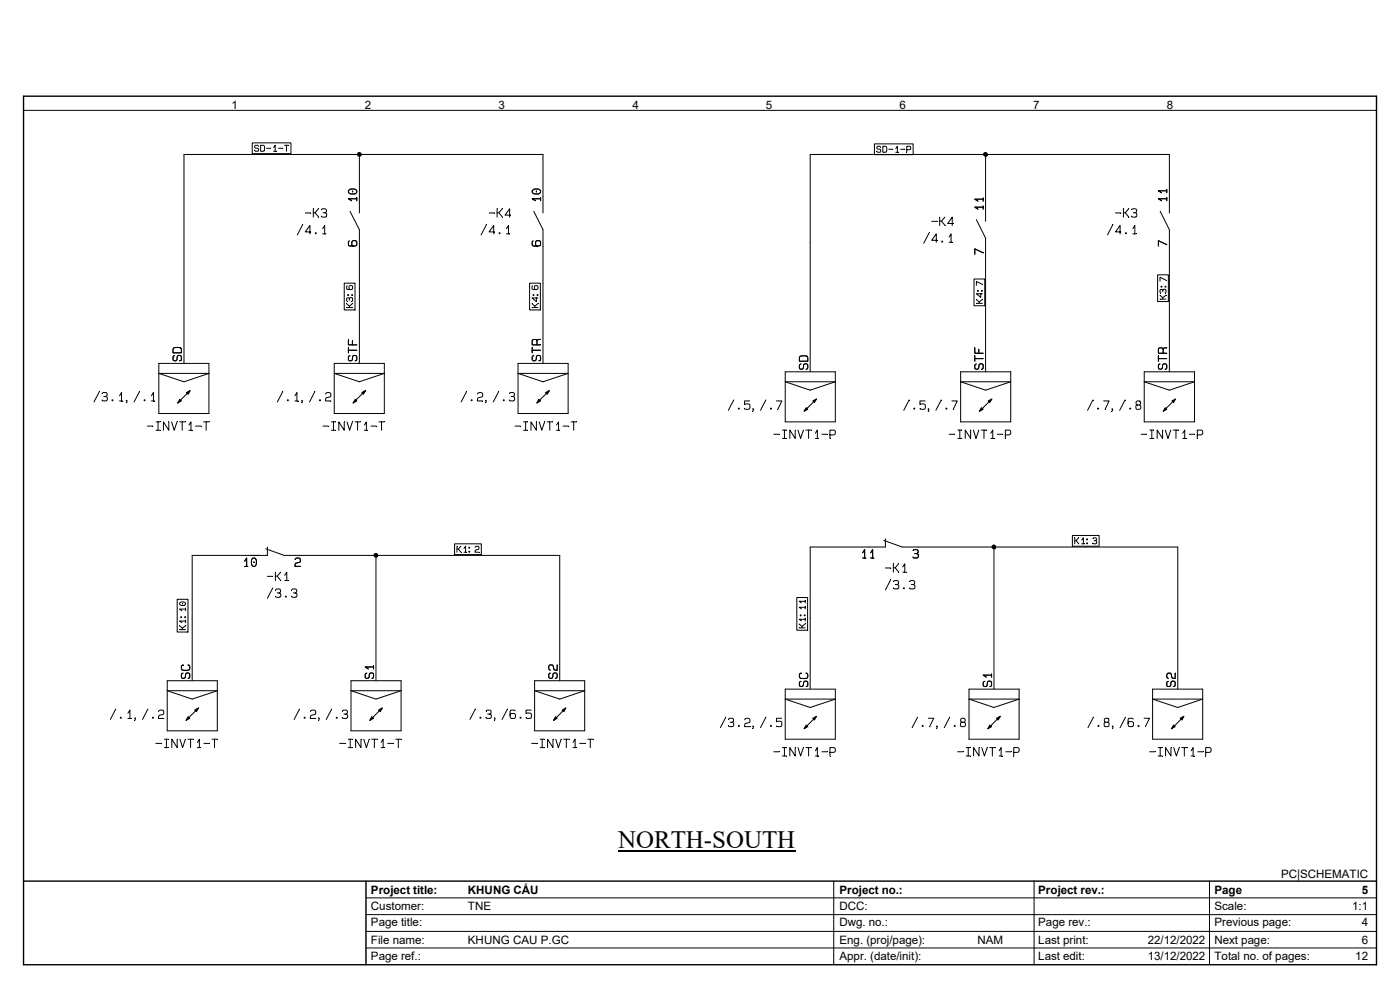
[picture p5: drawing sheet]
<svg xmlns="http://www.w3.org/2000/svg" width="297mm" height="210mm" viewBox="0 0 297 210" stroke-linecap="round" stroke-linejoin="round" font-family="sans-serif">
<path d="M5 20.4h287v184.2h-287zM5 186.9h287M77.6 186.9v17.7" fill="none" stroke="#000" stroke-width=".3"/>
<g fill="none" stroke="#000" stroke-width=".21">
<path d="M5.2 23.4h286.8M53.5 30.3h8.2v2.3h-8.2zM54.8 31.1l-.2-.3h-.4l-.2 .3 .1 .3 .7 .1v.5l-.5 .1-.3-.3M55.3 30.8h.5a.8 .8 0 0 1 0 1.3h-.5zM56.6 31.5h.8M58 31.3l.4-.5v1.3M58 32.1h.6M59.1 31.5h.8M60.4 30.8h.8M60.8 30.8v1.3M76.2 32.8v12.4M185.5 30.5h8.2v2.3h-8.2z"/>
<path d="M186.8 31.3l-.2-.3h-.4l-.2 .3 .1 .3 .7 .1v.6h-.5l-.3-.3M187.3 31h.5a.8 .8 0 0 1 0 1.3h-.5zM188.6 31.7h.8M190 31.5l.4-.5v1.3M190 32.3h.6M191.1 31.7h.8M192.4 31.7h.7v-.6l-.7-.1v1.3M209.1 32.8v14.1M64.2 47.6l-1.1 2.2M64.8 45.2h1.1M65.9 49.2h-1.1l.9-1.4v1.8M66.5 45.1h.3l.8 1"/>
<path d="M66.5 44.3v1.8M67.6 44.3l-.8 .8M68.2 44.5l.3-.2 .7 .1v.6l-.7 .1M68.5 48.5l.4-.7v1.8M68.5 49.6h.6M68.9 45.1l.4 .2v.6l-.8 .2-.3-.3M74 40.4a1.18 1.18 0 0 1 1.7 .1v.2a1.11 1.11 0 0 1-1.8 0zM74.1 51.1l-.2 .3 .2 .8a1.79 1.79 0 0 0 1.5-.2v-.8l-.6-.1-.4 .3 .1 .7 .3 .1M74.3 44.8l1.9 3.9v28.4M74.8 40.5v.2M75.7 42.2h-1.8l.7 .4M75.7 41.9v.7"/>
<path d="M103.2 47.6l-1.1 2.2M103.8 45.2h1.1M104.9 49.2h-1.1l.9-1.4v1.8M105.5 45.1h.3l.8 1M105.5 44.3v1.8M106.6 44.3l-.8 .8M107.4 48.5l.5-.7v1.8M107.4 49.6h.7M108.3 45.6h-1.2l1-1.3v1.8M112.9 40.4a1.18 1.18 0 0 1 1.8 .1v.2a1.11 1.11 0 0 1-1.8 0zM113.1 51.1l-.2 .3 .2 .8a1.79 1.79 0 0 0 1.5-.2v-.8l-.6-.1-.4 .3 .1 .7 .3 .1M113.2 44.8l2 3.9v28.4"/>
<path d="M113.8 40.5v.2M114.7 42.2h-1.8l.7 .4M114.7 41.9v.7M115.2 45.2v-12.4h-76.2v44.3M197.1 49.4l-1.1 2.2M197.7 46.9h1.1M198.8 51h-1.1l.9-1.4v1.8M199.3 46.9h.4l.8 .9M199.3 46.1v1.7M200.4 46.1l-.7 .8M201.3 50.3l.5-.7v1.8M201.3 51.4h.7"/>
<path d="M202.2 47.4h-1.2l1-1.3v1.7M206.6 59.2h2.3v5.7h-2.3zM207.1 46.6l2 3.9v28.4M208.6 43.9h-1.8l.7 .5M208.6 42.2h-1.8l.7 .5M208.6 53.6l-1.8-.8v1.1M208.6 42v.7M208.6 43.7v.7M236.1 47.6l-1.2 2.2M236.6 45.2h1.2M237.8 49.2h-1.2l1-1.4v1.8M238.3 45.1h.4l.8 1"/>
<path d="M238.3 44.3v1.8M239.4 44.3l-.7 .8M240.1 44.5l.2-.2 .8 .1v.6l-.7 .1M240.3 48.5l.4-.7v1.8M240.3 49.6h.7M240.8 45.1l.3 .2v.6l-.7 .2-.4-.3M245.6 58.3h2.3v5.7h-2.3zM246.1 44.8l2 3.9v30.2M247.4 59.4l-1.3-.6v.8M247.5 42.2h-1.8l.7 .4M247.5 40.5h-1.8l.7 .4M247.5 51.9l-1.8-.8v1.1"/>
<path d="M247.5 40.2v.7M247.5 41.9v.7M248.1 45.2v-12.4h-76.2v46.1M33.7 77.1h10.6v10.6h-10.6zM33.7 79.2h10.6l-5.3 1.8zM36.9 73.8h1.4l.2 .3v.7h-1.8v-.7zM37 75.4l-.3 .2v.6l.2 .3h.3l.3-.3 .1-.6 .3-.2a.4 .4 0 0 1 .6 .3l-.1 .7-.3 .1M70.9 77.1h10.6v10.6h-10.6zM70.9 79.2h10.6l-5.3 1.8zM73 60.1h2.3v5.6h-2.3zM73.5 65.2h1.3M73.5 64.4l.6 .5"/>
<path d="M73.7 60.6l-.2 .6 .3 .2 1-.1v-.6h-.7l-.1 .5 .3 .2M73.9 72v1.2h1.8M73.9 73.7v1.1M73.9 74.3h1.8M74.1 63.7v-.5h-.5l-.1 .6 .2 .1M74.1 63.4l.3-.3 .4 .1v.5l-.2 .3M74.3 75.4l-.3 .2-.1 .6 .2 .3h.3l.4-.3v-.6l.3-.2a.4 .4 0 0 1 .6 .3l-.1 .7-.2 .1M74.8 72.3v.9M74.8 64.4l-.7 .5v.3M109.9 77.1h10.6v10.6h-10.6zM109.9 79.2h10.6l-5.3 1.8zM112.4 60.1h2.2v5.6h-2.2z"/>
<path d="M112.9 65.2h1.2M112.9 64.4l.6 .5M112.9 74.3h1.8M112.9 73.7v1.1M113 60.6l-.1 .6 .3 .2 .9-.1v-.6h-.7v.5l.2 .2M113.2 75.4l-.3 .2v.6l.2 .3h.3l.3-.3 .1-.6 .3-.2a.4 .4 0 0 1 .6 .3l-.1 .7-.3 .1M113.8 63.1v.9l-.9-.8h1.2M113.9 73.2v-.9l-.2-.2h-.6l-.2 .2v.9h1.8M114.1 64.4l-.6 .5v.3M114.7 72l-.6 .1-.2 .2M166.6 78.9h10.6v10.6h-10.6zM169.8 75.6h1.4l.2 .3v.7h-1.8v-.7z"/>
<path d="M169.9 77.2l-.3 .2v.6l.2 .3h.3l.3-.3 .1-.7 .3-.1a.4 .4 0 0 1 .6 .3l-.1 .7-.3 .1M203.8 78.9h10.6v10.6h-10.6zM206.8 73.8v1.1h1.8M206.8 75.5v1.1M206.8 76.1h1.8M207.1 77.2l-.3 .2v.6l.2 .3h.3l.3-.3 .1-.7 .3-.1a.4 .4 0 0 1 .6 .3l-.1 .7-.3 .1M207.1 64.3h1.3M207.1 63.5l.6 .6M207.6 74.1v.8M208.1 62.2v.9l-1-.8h1.3M208.4 63.5l-.7 .6v.2M208.4 60.3l-1.3-.6v.8"/>
<path d="M242.7 78.9h10.7v10.6h-10.7zM245.7 76.1h1.8M245.7 75.5v1.1M246.1 77.2l-.3 .2-.1 .6 .2 .3h.4l.3-.3 .1-.7 .3-.1a.4 .4 0 0 1 .5 .3v.7l-.3 .1M246.1 63.5h1.3M246.1 62.7l.6 .5M246.7 61.9l-.1-.4h-.5v.5l.2 .1M246.7 61.6l.2-.3 .4 .2 .1 .4-.2 .3M246.8 74.9v-.8l-.2-.3h-.7l-.2 .3v.8h1.8M247.4 62.6l-.7 .6v.3M247.5 73.8h-.6l-.1 .3M21.1 83.1l-1.2 2.2"/>
<path d="M21.7 83.5l.2-.2 .8 .1v.5l-.7 .2M22.4 84.1l.3 .2v.6l-.7 .1-.4-.2M25.4 83.9l.4-.6v1.7M25.4 85h.6M26.9 85l-.1 .4M29.6 83.1l-1.2 2.2M31.3 90.4h1.1M32.1 83.9l.5-.6v1.7M32.1 85h.7M33.1 91.3h.9M33.1 89.5h.9M33.5 89.5v1.8"/>
<path d="M35.8 89.5v1.8l-1.1-1.8v1.8M36.4 89.5l.6 1.8 .5-1.8M38.1 89.5h1.1M38.7 89.5v1.8M40.1 90.2l.4-.7v1.8M40.1 91.3h.7M40.3 82.9l-2.5 2.5M41.5 90.4h1.1M43.2 89.5h1.1M43.7 89.5v1.8M60 83.1l-1.2 2.2M62.6 83.9l.4-.6v1.7"/>
<path d="M62.6 85h.6M64.1 85l-.1 .4M66.8 83.1l-1.1 2.2M68.5 90.4h1.1M69.1 83.6a.56 .56 0 0 1 .8-.3 .56 .56 0 0 1 .1 .9l-.8 .2-.2 .6h1.2M70.3 91.3h.9M70.3 89.5h.9M70.7 89.5v1.8M73 89.5v1.8l-1.1-1.8v1.8M73.6 89.5l.6 1.8 .6-1.8M75.3 89.5h1.2M75.9 89.5v1.8"/>
<path d="M77.3 90.2l.4-.7v1.8M77.3 91.3h.7M77.5 82.9l-2.5 2.5M78.7 90.4h1.1M80.4 89.5h1.1M80.9 89.5v1.8M99 83.1l-1.2 2.2M101.3 83.6a.56 .56 0 0 1 .9-.3 .56 .56 0 0 1 0 .9l-.8 .2-.1 .6h1.1M103.1 85l-.1 .4M105.8 83.1l-1.2 2.2M108.1 83.5l.2-.2 .8 .1v.5l-.7 .2M108.8 84.1l.3 .2v.6l-.7 .1-.4-.2"/>
<path d="M109.3 90.4h1.1M111.1 91.3h.8M111.1 89.5h.8M111.5 89.5v1.8M113.8 89.5v1.8l-1.2-1.8v1.8M114.4 89.5l.5 1.8 .6-1.8M116.1 89.5h1.1M116.5 82.9l-2.5 2.5M116.6 89.5v1.8M118.1 90.2l.4-.7v1.8M118.1 91.3h.6M119.5 90.4h1.1"/>
<path d="M121.2 89.5h1.1M121.7 89.5v1.8M155.7 84.8l-1.2 2.2M159 85h-1.1v.8l.8-.1 .3 .1 .1 .3-.2 .7-1-.1M159.8 86.8l-.1 .4M162.5 84.8l-1.2 2.2M164.2 92.1h1.1M164.7 85h1.2l-.9 1.8M166 93h.8M166 91.2h.8M166.4 91.2v1.8M166.6 81h10.6l-5.3 1.8z"/>
<path d="M168.7 91.2v1.8l-1.1-1.8v1.8M169.3 91.2l.5 1.8 .6-1.8M171 91.2h1.1M171.5 91.2v1.8M173 91.9l.4-.7v1.8M173 93h.7M173.1 84.7l-2.5 2.5M174.4 92.1h1.1M176.1 92.2h.8l.3-.1v-.7l-.3-.2h-.8v1.8M192.9 84.8l-1.2 2.2M196.3 85h-1.1v.8l.8-.1 .3 .1v.3l-.2 .7-.9-.1M197 86.8l-.1 .4"/>
<path d="M199.7 84.8l-1.2 2.2M201.4 92.1h1.1M201.9 85h1.2l-.9 1.8M203.2 93h.8M203.2 91.2h.8M203.6 91.2v1.8M203.8 81h10.6l-5.3 1.8zM205.9 91.2v1.8l-1.1-1.8v1.8M206.5 91.2l.6 1.8 .5-1.8M208.2 91.2h1.1M208.7 91.2v1.8M210.2 91.9l.4-.7v1.8"/>
<path d="M210.2 93h.7M210.4 84.7l-2.5 2.5M211.6 92.1h1.1M213.3 92.2h.8l.3-.1v-.7l-.3-.2h-.8v1.8M231.9 84.8l-1.2 2.2M234.1 85h1.2l-.9 1.8M236 86.8l-.1 .4M238.7 84.8l-1.2 2.2M241.3 85.9h-.2l-.1 .3v.5l.3 .1h.4l.3-.1v-.6l-.3-.2M242.1 92.1h1.1M242.7 81h10.7l-5.3 1.8zM243.9 93h.9"/>
<path d="M243.9 91.2h.9M244.3 91.2v1.8M246.6 91.2v1.8l-1.1-1.8v1.8M247.2 91.2l.6 1.8 .6-1.8M248.9 91.2h1.2M249.3 84.7l-2.5 2.5M249.5 91.2v1.8M250.9 91.9l.4-.7v1.8M250.9 93h.7M252.3 92.1h1.1M254 92.2h.8l.3-.1v-.7l-.3-.2h-.8v1.8M51.9 119l.4-.6v1.7"/>
<path d="M53.6 118.4h.2a.91 .91 0 0 1 .7 .6 .91 .91 0 0 1-.3 .9l-.4 .2a1.18 1.18 0 0 1-.2-1.7zM53.8 119.3h.2M56.4 116.4l3.9 1.4h58.4v26.6M56.7 116v1.8h-15.9v26.6M62.6 118.7a.56 .56 0 0 1 .9-.3 .56 .56 0 0 1 0 .9l-.8 .2-.1 .6h1.1M79.8 117.8v26.6M96.4 115.4h5.7v2.2h-5.7zM96.9 116.5h.3l.6 .6M96.9 115.9v1.2M97.7 115.9l-.5 .6M98.4 116.3l.4-.4v1.2M98.4 117.1h.6"/>
<path d="M100.8 116.1a.42 .42 0 0 1 .6-.2 .42 .42 0 0 1 .1 .6l-.6 .2-.1 .4h.8M183 117.3l.4-.7v1.8M183 118.4h.7M184.7 117.3l.4-.7v1.8M184.7 118.4h.7M187.5 114.6l3.9 1.4h58.5v30.2M187.8 114.3v1.7h-15.9v30.2M189.5 119.6v1.8M190.6 119.6l-.7 .8M193.7 116.8l.3-.2 .7 .2v.5l-.6 .1M194.4 117.4l.4 .2v.6l-.7 .2-.4-.2M210.9 116v30.2"/>
<path d="M227.5 113.6h5.7v2.3h-5.7zM228 114.7h.3l.6 .7M228 114.1v1.3M228.8 114.1l-.5 .6M229.5 114.6l.3-.5v1.3M229.5 115.4h.5M231.9 114.3l.1-.2h.5v.5l-.4 .1M232.4 114.7l.3 .2-.2 .4-.4 .1-.3-.2M37.6 127.1h2.3v7h-2.3zM38.1 133.6h1.3M38.1 132.8l.6 .5M38.1 127.9a.64 .64 0 0 1 .8-.3 .64 .64 0 0 1 .4 .6 .72 .72 0 0 1-1.2-.2z"/>
<path d="M38.7 128v.1M39.4 132.7l-.7 .6v.3M39.4 131.7h-1.3l.5 .4M39.4 129.2h-1.3l.5 .3M39.4 129v.5M39.4 131.5v.6M51.9 120.1h.7M56.7 122.3h1.2M57.9 124.7l-1.2 2.2M58.4 122.2h.4l.8 .9M58.4 121.4v1.7M58.5 125.1l.2-.2 .8 .2v.5l-.7 .2"/>
<path d="M59.2 125.8l.3 .1v.6l-.7 .2-.4-.2M59.5 121.4l-.7 .8M60.4 122l.4-.6v1.7M60.4 123.1h.7M61.9 125.1l.2-.2 .8 .2v.5l-.7 .2M62.6 125.8l.3 .1v.6l-.7 .2-.4-.2M169 126.7h2.3v7h-2.3zM169.5 133.2h1.3M169.5 132.4l.6 .5M170.8 132.3l-.7 .6v.3M170.8 131.4h-1.3l.5 .3M170.8 128.8h-1.3l.5 .4"/>
<path d="M170.8 127.6h-1.3l.5 .3M170.8 127.3v.6M170.8 128.6v.6M170.8 131.1v.6M187.8 120.5h1.2M189 122.9l-1.2 2.2M189.5 120.4h.4l.8 1M189.6 123.4l.2-.3 .8 .2v.5l-.7 .2M190.3 124l.3 .2v.6l-.7 .1-.4-.2M191.5 120.3l.4-.7v1.8M191.5 121.4h.7M193 123.4l.3-.3 .7 .2v.5l-.7 .2"/>
<path d="M193.7 124l.4 .2v.6l-.8 .1-.3-.2M24.6 150.4l-1.2 2.2M27.1 151.3l.5-.7v1.8M27.1 152.4h.7M28.7 152.4l-.1 .4M31.4 150.4l-1.2 2.2M33.1 157.7h1.1M33.7 151a.56 .56 0 0 1 .8-.4 .56 .56 0 0 1 0 1l-.7 .1-.2 .7h1.2M34.9 156.8h.8M34.9 158.6h.8M35.3 156.8v1.8M35.5 144.4h10.6v10.6h-10.6z"/>
<path d="M35.5 146.5h10.6l-5.3 1.8zM37.6 156.8v1.8l-1.2-1.8v1.8M38.2 156.8l.5 1.8 .6-1.8M38.8 142.8l-.3 .2v.6l.2 .2 .3 .1 .3-.3 .1-.7 .3-.2a.4 .4 0 0 1 .6 .4l-.1 .7-.3 .1M38.9 141.1a.59 .59 0 0 0-.4 .7 .59 .59 0 0 0 .7 .4h.4a.59 .59 0 0 0 .7-.4 .59 .59 0 0 0-.4-.7M39.9 156.8h1.1M40.4 156.8v1.8M41.9 157.5l.4-.7v1.8M41.9 158.6h.6M42 150.2l-2.5 2.5M43.3 157.7h1.1M45 156.8h1.1"/>
<path d="M45.5 156.8v1.8M63.5 150.4l-1.1 2.2M65.9 151a.56 .56 0 0 1 .8-.4 .56 .56 0 0 1 .1 1l-.8 .1-.2 .7h1.2M67.7 152.4l-.1 .4M70.4 150.4l-1.2 2.2M72.1 157.7h1.1M72.6 150.8l.3-.2 .8 .2v.5l-.7 .2M73.4 151.5l.3 .1v.6l-.7 .2-.4-.2M73.9 156.8h.8M73.9 158.6h.8M74.3 156.8v1.8M74.5 144.4h10.6v10.6h-10.6z"/>
<path d="M74.5 146.5h10.6l-5.3 1.8zM76.6 156.8v1.8l-1.2-1.8v1.8M77.2 156.8l.5 1.8 .6-1.8M77.8 142.8l-.3 .2v.6l.1 .2 .4 .1 .3-.3 .1-.7 .3-.2a.4 .4 0 0 1 .5 .4v.7l-.3 .1M78.9 156.8h1.1M79.2 141.5h-1.7l.6 .4M79.2 141.2v.7M79.4 156.8v1.8M80.9 157.5l.4-.7v1.8M80.9 158.6h.6M81 150.2l-2.5 2.5M82.3 157.7h1.1"/>
<path d="M83.9 156.8h1.2M84.5 156.8v1.8M100.8 150.4l-1.1 2.2M103.1 150.8l.3-.2 .7 .2v.5l-.6 .2M103.8 151.5l.4 .1v.6l-.7 .2-.4-.2M105 152.4l-.1 .4M107.7 150.4l-1.2 2.2M109.3 150.8l-.3-.2-.8 .2a1.79 1.79 0 0 0 .2 1.6h.8l.1-.3v-.6l-.8-.2-.2 .1-.1 .3M112.7 150.6h-1.1v.8l.8-.1 .3 .1v.2l-.1 .8-1-.1M112.8 157.7h1.1M113.4 144.4h10.6v10.6h-10.6zM113.4 146.5h10.6l-5.3 1.8z"/>
<path d="M114.6 156.8h.8M114.6 158.6h.8M115 156.8v1.8M116.8 142.8l-.3 .2-.1 .6 .2 .2 .3 .1 .4-.3v-.7l.3-.2a.4 .4 0 0 1 .6 .4v.7l-.3 .1M117.3 156.8v1.8l-1.1-1.8v1.8M117.9 156.8l.5 1.8 .6-1.8M118.2 141.1v1.1l-.7-.2-.2-.9a.61 .61 0 0 0-.9 .2 .61 .61 0 0 0 .2 .8l.2 .1M119.6 156.8h1.1M120 150.2l-2.5 2.5M120.1 156.8v1.8M121.6 157.5l.4-.7v1.8M121.6 158.6h.7"/>
<path d="M123 157.7h1.1M124.7 156.8h1.1M125.2 156.8v1.8M154 152.1l-1.2 2.2M154.6 152.6l.2-.2 .8 .1v.5l-.7 .2M155.3 153.2l.3 .2v.6l-.7 .1-.4-.2M158 152.7a.56 .56 0 0 1 .8-.3 .56 .56 0 0 1 .1 .9l-.8 .2-.2 .6h1.2M159.8 154.1l-.1 .4M162.5 152.1l-1.2 2.2M164.2 159.5h1.1M165.8 152.4h-1.1v.7l.8-.1 .3 .1 .1 .3-.2 .7-1-.1M166 158.6h.8"/>
<path d="M166.4 158.6v1.8M166.6 146.2h10.6v10.6h-10.6zM166.6 148.3h10.6l-5.3 1.8zM168.7 158.6v1.8l-1.1-1.8v1.8M169.3 158.6l.5 1.8 .6-1.8M169.9 144.5l-.3 .2v.6l.2 .3h.3l.3-.3 .1-.6 .3-.2a.4 .4 0 0 1 .6 .3l-.1 .7-.3 .1M170 142.8a.59 .59 0 0 0-.4 .7 .59 .59 0 0 0 .7 .4h.4a.59 .59 0 0 0 .7-.4 .59 .59 0 0 0-.4-.7M171 158.6h1.1M171.5 158.6v1.8M173 159.3l.4-.7v1.8M173.1 152l-2.5 2.5M174.4 159.5h1.1"/>
<path d="M176.1 159.6h.8l.3-.2v-.7l-.3-.1h-.8v1.8M194.6 152.1l-1.1 2.2M196.9 152.4h1.2l-.9 1.7M198.8 154.1l-.1 .4M201.5 152.1l-1.2 2.2M203.2 159.5h1.1M204.1 153.2h-.2l-.1 .3v.5l.2 .1h.5l.3-.1v-.6l-.3-.2M205 158.6h.8M205.4 158.6v1.8M205.6 146.2h10.6v10.6h-10.6zM205.6 148.3h10.6l-5.3 1.8zM207.7 158.6v1.8l-1.2-1.8v1.8"/>
<path d="M208.3 158.6l.5 1.8 .6-1.8M208.9 144.5l-.3 .2v.6l.1 .3h.4l.3-.3 .1-.6 .3-.2a.4 .4 0 0 1 .6 .3l-.1 .7-.3 .1M210 158.6h1.1M210.4 143.2h-1.8l.7 .4M210.4 143v.6M210.5 158.6v1.8M212 159.3l.4-.7v1.8M212.1 152l-2.5 2.5M213.4 159.5h1.1M215.1 159.6h.8l.3-.2v-.7l-.3-.1h-.8v1.8M231.9 152.1l-1.1 2.2M234.6 153.2h-.2l-.2 .3 .1 .5 .2 .1h.5l.2-.1v-.6l-.3-.2"/>
<path d="M236.1 154.1l-.1 .4M238.8 152.1l-1.2 2.2M240.4 152.5l-.3-.1-.7 .1a1.79 1.79 0 0 0 .1 1.6h.8l.2-.3-.1-.6-.8-.1h-.2l-.1 .3M242.7 152.4h1.1l-.8 1.7M243.9 159.5h1.1M244.5 146.2h10.6v10.6h-10.6zM244.5 148.3h10.6l-5.2 1.8zM245.7 158.6h.8M246.1 158.6v1.8M247.9 144.5l-.3 .2-.1 .6 .2 .3h.3l.4-.3 .1-.6 .3-.2a.4 .4 0 0 1 .5 .3v.7l-.3 .1M248.4 158.6v1.8l-1.1-1.8v1.8M249 158.6l.6 1.8 .5-1.8"/>
<path d="M249.3 142.8v1.1l-.7-.1-.2-1a.61 .61 0 0 0-.8 .2 .61 .61 0 0 0 .1 .8l.2 .1M250.7 158.6h1.1M251.1 152l-2.5 2.5M251.2 158.6v1.8M252.7 159.3l.4-.7v1.8M254.1 159.5h1.1M255.8 159.6h.8l.3-.2v-.7l-.3-.1h-.8v1.8M166 160.4h.8M173 160.4h.7M205 160.4h.8M212 160.4h.6M245.7 160.4h.8"/>
<path d="M252.7 160.4h.7M77.6 194h214.2M77.6 197.6h214.2M77.6 190.5h214.4M176.9 186.9v17.7M219.4 186.9v17.7M256.6 186.9v17.7M77.6 201.1h214.2"/>
<circle cx="67" cy="49.5" r=".11"/>
<circle cx="106" cy="49.5" r=".11"/>
<circle cx="199.9" cy="51.2" r=".11"/>
<circle cx="238.9" cy="49.5" r=".11"/>
<circle cx="73.9" cy="62.6" r=".11"/>
<circle cx="74.7" cy="62.6" r=".11"/>
<circle cx="113.2" cy="62.6" r=".11"/>
<circle cx="114" cy="62.6" r=".11"/>
<circle cx="207.5" cy="61.7" r=".11"/>
<circle cx="208.3" cy="61.7" r=".11"/>
<circle cx="246.4" cy="60.8" r=".11"/>
<circle cx="247.2" cy="60.8" r=".11"/>
<circle cx="23.9" cy="84.9" r=".11"/>
<circle cx="26.9" cy="85" r=".06"/>
<circle cx="30.7" cy="84.9" r=".11"/>
<circle cx="61.1" cy="84.9" r=".11"/>
<circle cx="64.1" cy="85" r=".06"/>
<circle cx="67.9" cy="84.9" r=".11"/>
<circle cx="100.1" cy="84.9" r=".11"/>
<circle cx="103.1" cy="85" r=".06"/>
<circle cx="106.9" cy="84.9" r=".11"/>
<circle cx="156.7" cy="86.7" r=".11"/>
<circle cx="159.7" cy="86.8" r=".06"/>
<circle cx="163.6" cy="86.7" r=".11"/>
<circle cx="193.9" cy="86.7" r=".11"/>
<circle cx="197" cy="86.8" r=".06"/>
<circle cx="200.8" cy="86.7" r=".11"/>
<circle cx="232.9" cy="86.7" r=".11"/>
<circle cx="235.9" cy="86.8" r=".06"/>
<circle cx="239.8" cy="86.7" r=".11"/>
<circle cx="241.5" cy="85.4" r=".49"/>
<circle cx="99.5" cy="117" r=".11"/>
<circle cx="99.5" cy="116.2" r=".11"/>
<circle cx="230.6" cy="114.4" r=".11"/>
<circle cx="230.6" cy="115.3" r=".11"/>
<circle cx="38.4" cy="130.9" r=".11"/>
<circle cx="39.3" cy="130.9" r=".11"/>
<circle cx="60.6" cy="126.6" r=".11"/>
<circle cx="169.9" cy="130.5" r=".11"/>
<circle cx="170.7" cy="130.5" r=".11"/>
<circle cx="191.7" cy="124.8" r=".11"/>
<circle cx="25.6" cy="152.3" r=".11"/>
<circle cx="28.6" cy="152.3" r=".06"/>
<circle cx="32.4" cy="152.3" r=".11"/>
<circle cx="64.6" cy="152.3" r=".11"/>
<circle cx="67.6" cy="152.3" r=".06"/>
<circle cx="71.4" cy="152.3" r=".11"/>
<circle cx="101.9" cy="152.3" r=".11"/>
<circle cx="104.9" cy="152.3" r=".06"/>
<circle cx="110.4" cy="152.3" r=".11"/>
<circle cx="156.7" cy="154" r=".11"/>
<circle cx="159.7" cy="154.1" r=".06"/>
<circle cx="163.6" cy="154" r=".11"/>
<circle cx="195.7" cy="154" r=".11"/>
<circle cx="198.7" cy="154.1" r=".06"/>
<circle cx="202.5" cy="154" r=".11"/>
<circle cx="204.3" cy="152.8" r=".49"/>
<circle cx="233" cy="154" r=".11"/>
<circle cx="234.7" cy="152.8" r=".49"/>
<circle cx="236" cy="154.1" r=".06"/>
<circle cx="241.5" cy="154" r=".11"/>
</g>
<g fill="none" stroke="#000" stroke-width=".55">
<circle cx="76.2" cy="32.7" r=".23"/>
<circle cx="209.1" cy="32.7" r=".23"/>
<circle cx="79.7" cy="117.8" r=".23"/>
<circle cx="210.8" cy="116" r=".23"/>
</g>
<g fill="#000" stroke="#000" stroke-width=".21">
<path d="M38.1 84.7l.4 .3-.8 .5zM39.5 83.3l.8-.5-.4 .9zM75.4 84.7l.3 .3-.8 .5zM76.8 83.3l.8-.5-.5 .9zM114.3 84.7l.4 .3-.8 .5zM115.7 83.3l.8-.5-.4 .9zM171 86.5l.4 .3-.8 .4zM172.4 85l.8-.4-.4 .8zM208.2 86.5l.4 .3-.8 .4zM209.6 85l.8-.4-.4 .8zM247.2 86.5l.3 .3-.7 .4zM248.6 85l.8-.4-.4 .8z"/>
<path d="M39.9 152l.4 .4-.8 .4zM41.3 150.6l.8-.4-.4 .8zM78.9 152l.3 .4-.8 .4zM80.3 150.6l.8-.4-.5 .8zM117.9 152l.3 .4-.8 .4zM119.3 150.6l.8-.4-.5 .8zM171 153.8l.4 .3-.8 .5zM172.4 152.4l.8-.5-.4 .8zM210 153.8l.4 .3-.9 .5zM211.4 152.4l.8-.5-.4 .8zM249 153.8l.3 .3-.8 .5zM250.4 152.4l.8-.5-.5 .8z"/>
</g>
<path d="M131.1 180.6h37.6" fill="none" stroke="#000" stroke-width=".25"/>
<text font-size="5.3" x="131.1" y="179.8">NORTH-SOUTH</text>
<g font-size="2.5">
<text x="49.1" y="23">1</text>
<text x="77.4" y="23">2</text>
<text x="105.8" y="23">3</text>
<text x="134.2" y="23">4</text>
<text x="162.5" y="23">5</text>
<text x="190.8" y="23">6</text>
<text x="219.2" y="23">7</text>
<text x="247.5" y="23">8</text>
<text x="78.7" y="189.6">Project title:</text>
<text x="99.3" y="189.6">KHUNG CẨU</text>
<text x="178.1" y="189.6">Project no.:</text>
<text x="220.3" y="189.6">Project rev.:</text>
<text x="257.6" y="189.6">Page</text>
<text x="271.8" y="186.2">PC|SCHEMATIC</text>
<text x="288.9" y="189.6">5</text>
<text x="78.7" y="193.1">Customer:</text>
<text x="78.7" y="196.5">Page title:</text>
<text x="99.3" y="193.1">TNE</text>
<text x="178.1" y="196.5">Dwg. no.:</text>
<text x="178.1" y="193.1">DCC:</text>
<text x="220.3" y="196.5">Page rev.:</text>
<text x="257.6" y="196.5">Previous page:</text>
<text x="257.6" y="193.1">Scale:</text>
<text x="286.8" y="193.1">1:1</text>
<text x="288.9" y="196.5">4</text>
<text x="78.7" y="200.2">File name:</text>
<text x="78.7" y="203.6">Page ref.:</text>
<text x="99.3" y="200.2">KHUNG CAU P.GC</text>
<text x="178.1" y="203.6">Appr. (date/init):</text>
<text x="178.1" y="200.2">Eng. (proj/page):</text>
<text x="207.4" y="200.2">NAM</text>
<text x="220.3" y="200.2">Last print:</text>
<text x="220.3" y="203.6">Last edit:</text>
<text x="243.5" y="203.6">13/12/2022</text>
<text x="243.5" y="200.2">22/12/2022</text>
<text x="257.6" y="200.2">Next page:</text>
<text x="257.6" y="203.6">Total no. of pages:</text>
<text x="287.5" y="203.6">12</text>
<text x="288.9" y="200.2">6</text>
</g>
</svg>
